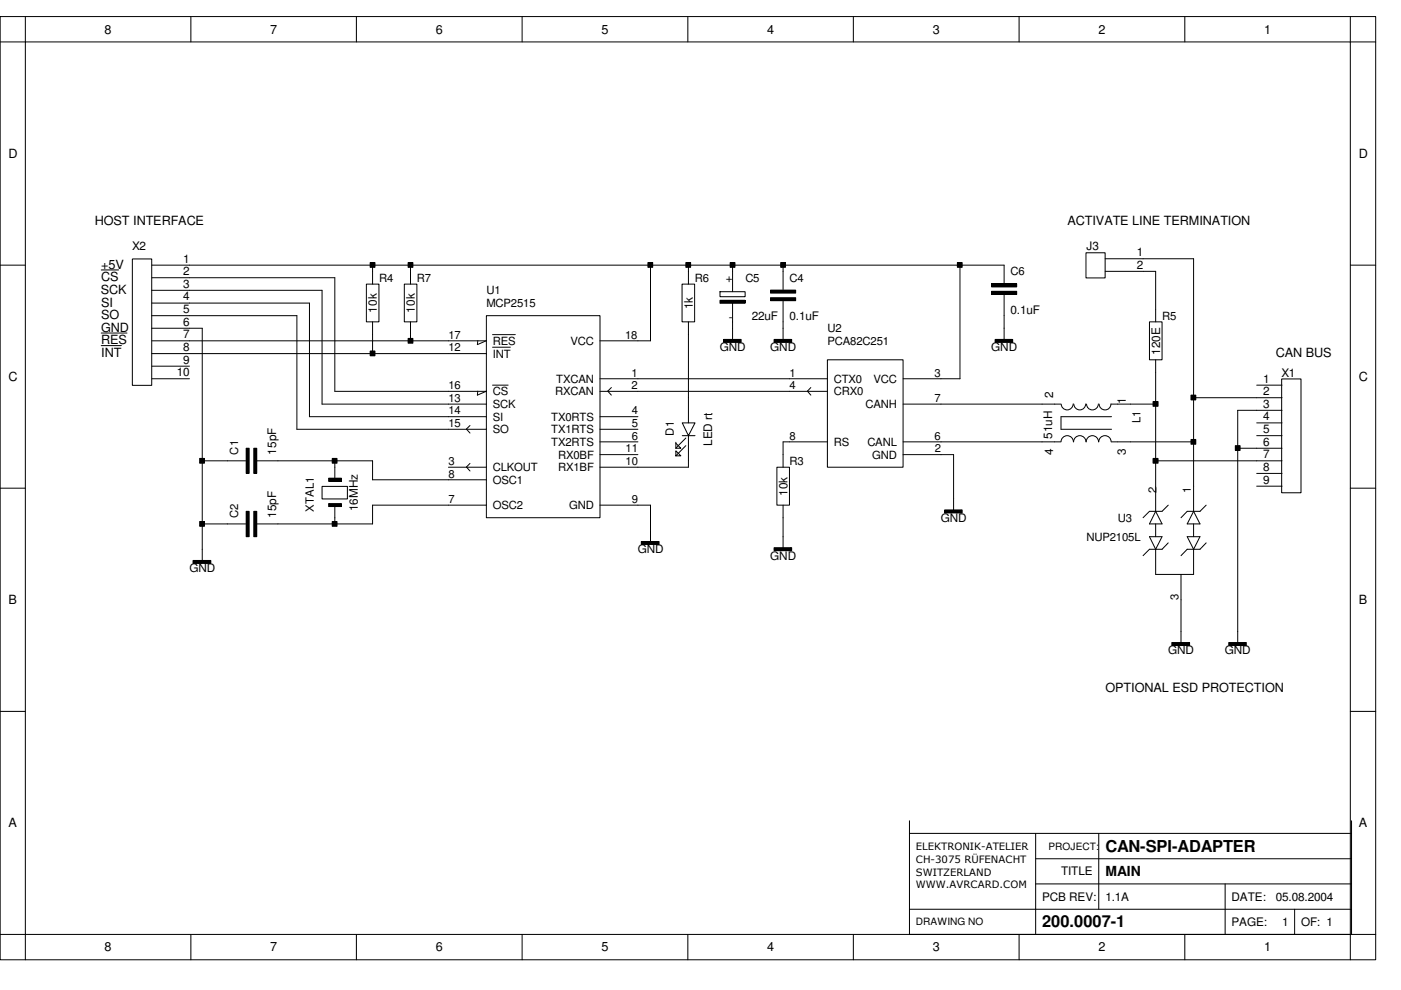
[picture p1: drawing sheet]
<svg xmlns="http://www.w3.org/2000/svg" width="297mm" height="210mm" viewBox="0 0 297 210" stroke-linecap="round" stroke-linejoin="round" font-family="sans-serif">
<g fill="none" stroke="#000" stroke-width=".21">
<path d="M0 3.5h291.7v200h-291.7zM5.4 8.9h280.9v189.2h-280.9zM5.4 3.5v5.4h-5.4M40.5 3.5v5.4M75.6 3.5v5.4M110.7 3.5v5.4M145.8 3.5v5.4M180.9 3.5v5.4M216.1 3.5v5.4M251.2 3.5v5.4M286.3 3.5v5.4h5.4M0 56.2h5.4"/>
<path d="M21.5 57.2h3.6M28.1 54.9h4.1v26.8h-4.1zM32.2 56.2h180.7v3.9M32.2 58.9h38.8v24.1h32.1M78.5 55.7h1v1h-1zM79 56.2v4M86.5 55.7h1v1h-1zM87 56.2v4M137.4 55.7h1v1h-1zM137.9 56.2v16.1h-10.7M145.4 55.7h1v1h-1zM146 56.2v4"/>
<path d="M154.8 55.7h1v1h-1zM155.3 56.2v5.6M165.5 55.7h1v1h-1zM166 56.2v5.2M203 55.7h1v1h-1zM203.5 56.2v24.1h-12M230.2 53.6h4.1v5.3h-4.1zM234.3 57.5h10.7v10.7M234.3 54.9h18.8v53.5M286.3 56.2h5.4M21.5 70.6h5.4M21.5 73.3h4.2"/>
<path d="M32.2 64.3h33.4v24h37.5M32.2 66.9h30.7v24.1h40.2M32.2 72.3h70.9M32.2 61.6h36.1v24.1h34.8M32.2 69.6h10.7v49.5M32.2 75h70.9M32.2 77.6h8M77.7 60.2h2.6v8h-2.6zM78.5 74.4h1v1h-1zM79 68.2v6.8M85.7 60.2h2.7v8h-2.7zM86.5 71.8h1v1h-1z"/>
<path d="M87 68.2v4.1M101.3 72.2l-.1 .9 2-.9M103.1 66.9h24.1v42.9h-24.1zM104.4 71h4.9M104.4 73.6h3.8M144.6 60.2h2.7v8h-2.7zM146 68.2v21.5M152.7 63.7h5.3v.6h-5.3zM152.7 61.8h5.3v1.1h-5.3zM153.4 72h3.5v.6h-3.5zM155.3 63.9v8.4M156.9 72h.2v.6h-.2z"/>
<path d="M163.4 61.5h5.3v.6h-5.3zM163.4 63.1h5.3v.7h-5.3zM164.1 72h3.5v.6h-3.5zM166 63.7v8.6M167.6 72h.2v.6h-.2zM175.4 76.3h16.1v22.8h-16.1zM210.2 60.2h5.4v.6h-5.4zM210.2 61.8h5.4v.6h-5.4zM211 72h3.5v.6h-3.5zM212.9 62.4v9.9M214.5 72h.2v.6h-.2zM243.7 68.2h2.7v8.1h-2.7z"/>
<path d="M245 76.3v32.1M32.2 80.3h8M42.3 97.2h1v1h-1zM42.9 97.7h9.2M52.2 95h.6v5.4h-.6zM53.8 95h.6v5.4h-.6zM54.4 97.7h24.6v4h24.1M70.4 97.2h1.1v1h-1.1zM71 97.7v4M95.1 99.1h8M99.6 90.2l-.7 .8 .7 .8M99.6 98.3l-.7 .7 .7 .9"/>
<path d="M101.3 82.9l-.1 .9 2-.9M104.4 81.7h3.3M127.2 88.3h8.1M127.2 91h8.1M127.2 80.3h48.2M127.2 83h48.2M127.2 93.7h8.1M127.2 96.4h8.1M129.6 82.2l-.7 .7 .7 .9M143.3 94l1.1 1h-1.1M143.3 95.6l1.1 1h-1.1zM143.3 93.8v1.2"/>
<path d="M144.6 89.7h2.8l-1.4 2.7zM144.6 92.4h2.8M145.4 92.9l-2.1 2.1M145.4 94.5l-2.1 2.1M146 92.4v6.7h-18.8M164.7 99.1h2.7v8h-2.7zM171.9 82.2l-.7 .7 .7 .9M175.4 93.7h-9.4v5.4M191.5 93.7h33.4M191.5 96.4h10.7v12M191.5 85.7h33.4M225 93.7a1.33 1.33 0 0 1 1.3-1.3 1.33 1.33 0 0 1 1.3 1.3 1.31 1.31 0 0 1 1.3-1.3 1.31 1.31 0 0 1 1.3 1.3"/>
<path d="M227.5 85.6a1.27 1.27 0 0 1-1.2 1.3 1.27 1.27 0 0 1-1.3-1.2M230.2 85.6a1.27 1.27 0 0 1-1.2 1.3 1.27 1.27 0 0 1-1.3-1.2M230.3 93.7a1.31 1.31 0 0 1 1.3-1.3 1.31 1.31 0 0 1 1.3 1.3M232.9 85.6a1.25 1.25 0 0 1-1.3 1.3 1.25 1.25 0 0 1-1.2-1.2M233 93.7a1.31 1.31 0 0 1 1.3-1.3 1.31 1.31 0 0 1 1.3 1.3M235.5 85.6a1.25 1.25 0 0 1-1.2 1.3 1.25 1.25 0 0 1-1.3-1.2M235.6 85.7h9.4M235.7 88.3h-10.7v2.7h10.7M235.7 93.7h17.4M244.5 97.2h1v1h-1zM244.5 85.1h1v1h-1zM245 97.7h26.8"/>
<path d="M252.5 83.8h1v1h-1zM252.5 93.2h1v1h-1zM253.1 84.3h18.7M261.9 94.5h1v1h-1zM262.4 95h9.4M266.4 81.7h5.4M266.4 89.7h5.4M266.4 92.4h5.4M271.7 80.3h4.1v24.2h-4.1zM271.8 87h-9.4v49.5M0 103.5h5.4M40.9 118.8h3.6v.7h-3.6z"/>
<path d="M42.3 110.6h1v1h-1zM42.9 111.1h9.2M44.5 118.8h.2v.7h-.2zM52.2 108.4h.6v5.4h-.6zM53.8 108.4h.6v5.4h-.6zM68.3 103.1h5.4v2.7h-5.4zM69.7 101.4h2.7v.7h-2.7zM69.7 106.8h2.7v.6h-2.7zM70.4 110.6h1.1v1h-1.1zM71 107.1v4M103.1 107.1h-24.1v4h-24.6M127.2 107.1h10.7v8"/>
<path d="M136 114.8h3.5v.6h-3.5zM139.5 114.8h.2v.6h-.2zM164.1 116.1h3.5v.7h-3.5zM166 107.1v9.4M167.6 116.1h.2v.7h-.2zM200.3 108.1h3.5v.7h-3.5zM203.8 108.1h.2v.7h-.2zM243.7 113.8h2.7l-1.4 2.7zM245 108.4l1.4 2.7h-2.7zM245 111.1v2.7M245 116.5v5.3h8.1v-5.3M247.7 107.1l-1.3 1.3h-2.7l-1.3 1.4"/>
<path d="M247.7 115.1l-1.3 1.4h-2.7l-1.3 1.3M251.7 113.8h2.7l-1.3 2.7zM253.1 108.4l1.3 2.7h-2.7zM253.1 111.1v2.7M255.7 107.1l-1.3 1.3h-2.7l-1.3 1.4M255.7 115.1l-1.3 1.4h-2.7l-1.3 1.3M266.4 100.4h5.4M266.4 103.1h5.4M286.3 103.5h5.4M248.5 136.2h3.5v.7h-3.5zM250.4 121.8v14.7M252 136.2h.2v.7h-.2z"/>
<path d="M260.5 136.2h3.5v.7h-3.5zM264 136.2h.2v.7h-.2zM0 150.8h5.4M286.3 150.8h5.4M192.8 174v24.1h98.9M192.8 176.7h93.8M219.6 176.7v21.4M233 176.7v16.1M286.6 174v24.1M0 198.1h5.4v5.4M40.5 198.1v5.4M75.6 198.1v5.4"/>
<path d="M110.7 198.1v5.4M145.8 198.1v5.4M180.9 198.1v5.4M192.8 192.8h93.8M216.1 198.1v5.4M219.6 182.1h67M219.6 187.4h67M251.2 198.1v5.4M259.8 187.4v10.7M274.5 192.8v5.3M286.3 198.1v5.4"/>
</g>
<g fill="#000">
<path d="M78.5 55.7h1v1h-1z" fill-rule="evenodd"/>
<path d="M86.5 55.7h1v1h-1z" fill-rule="evenodd"/>
<path d="M137.4 55.7h1v1h-1z" fill-rule="evenodd"/>
<path d="M145.4 55.7h1v1h-1z" fill-rule="evenodd"/>
<path d="M154.8 55.7h1v1h-1z" fill-rule="evenodd"/>
<path d="M165.5 55.7h1v1h-1z" fill-rule="evenodd"/>
<path d="M203 55.7h1v1h-1z" fill-rule="evenodd"/>
<path d="M78.5 74.4h1v1h-1z" fill-rule="evenodd"/>
<path d="M86.5 71.8h1v1h-1z" fill-rule="evenodd"/>
<path d="M152.7 63.7h5.3v.6h-5.3z" fill-rule="evenodd"/>
<path d="M153.4 72h3.5v.6h-3.5z" fill-rule="evenodd"/>
<path d="M156.9 72h.2v.6h-.2z" fill-rule="evenodd"/>
<path d="M163.4 61.5h5.3v.6h-5.3z" fill-rule="evenodd"/>
<path d="M163.4 63.1h5.3v.7h-5.3z" fill-rule="evenodd"/>
<path d="M164.1 72h3.5v.6h-3.5z" fill-rule="evenodd"/>
<path d="M167.6 72h.2v.6h-.2z" fill-rule="evenodd"/>
<path d="M210.2 60.2h5.4v.6h-5.4z" fill-rule="evenodd"/>
<path d="M210.2 61.8h5.4v.6h-5.4z" fill-rule="evenodd"/>
<path d="M211 72h3.5v.6h-3.5z" fill-rule="evenodd"/>
<path d="M214.5 72h.2v.6h-.2z" fill-rule="evenodd"/>
<path d="M42.3 97.2h1v1h-1z" fill-rule="evenodd"/>
<path d="M52.2 95h.6v5.4h-.6z" fill-rule="evenodd"/>
<path d="M53.8 95h.6v5.4h-.6z" fill-rule="evenodd"/>
<path d="M70.4 97.2h1.1v1h-1.1z" fill-rule="evenodd"/>
<path d="M244.5 97.2h1v1h-1z" fill-rule="evenodd"/>
<path d="M244.5 85.1h1v1h-1z" fill-rule="evenodd"/>
<path d="M252.5 83.8h1v1h-1z" fill-rule="evenodd"/>
<path d="M252.5 93.2h1v1h-1z" fill-rule="evenodd"/>
<path d="M261.9 94.5h1v1h-1z" fill-rule="evenodd"/>
<path d="M40.9 118.8h3.6v.7h-3.6z" fill-rule="evenodd"/>
<path d="M42.3 110.6h1v1h-1z" fill-rule="evenodd"/>
<path d="M44.5 118.8h.2v.7h-.2z" fill-rule="evenodd"/>
<path d="M52.2 108.4h.6v5.4h-.6z" fill-rule="evenodd"/>
<path d="M53.8 108.4h.6v5.4h-.6z" fill-rule="evenodd"/>
<path d="M69.7 101.4h2.7v.7h-2.7z" fill-rule="evenodd"/>
<path d="M69.7 106.8h2.7v.6h-2.7z" fill-rule="evenodd"/>
<path d="M70.4 110.6h1.1v1h-1.1z" fill-rule="evenodd"/>
<path d="M136 114.8h3.5v.6h-3.5z" fill-rule="evenodd"/>
<path d="M139.5 114.8h.2v.6h-.2z" fill-rule="evenodd"/>
<path d="M164.1 116.1h3.5v.7h-3.5z" fill-rule="evenodd"/>
<path d="M167.6 116.1h.2v.7h-.2z" fill-rule="evenodd"/>
<path d="M200.3 108.1h3.5v.7h-3.5z" fill-rule="evenodd"/>
<path d="M203.8 108.1h.2v.7h-.2z" fill-rule="evenodd"/>
<path d="M248.5 136.2h3.5v.7h-3.5z" fill-rule="evenodd"/>
<path d="M252 136.2h.2v.7h-.2z" fill-rule="evenodd"/>
<path d="M260.5 136.2h3.5v.7h-3.5z" fill-rule="evenodd"/>
<path d="M264 136.2h.2v.7h-.2z" fill-rule="evenodd"/>
</g>
<g font-size="3.5">
<text x="234.4" y="180.6">CAN-SPI-ADAPTER</text>
<text x="220.9" y="196.6">200.0007-1</text>
</g>
<text font-size="2.9" x="234.4" y="185.8">MAIN</text>
<g font-size="2.7">
<text x="22.2" y="7.1">8</text>
<text x="57.3" y="7.1">7</text>
<text x="92.4" y="7.1">6</text>
<text x="127.5" y="7.1">5</text>
<text x="162.6" y="7.1">4</text>
<text x="197.8" y="7.1">3</text>
<text x="232.9" y="7.1">2</text>
<text x="268.1" y="7.1">1</text>
<text x="1.8" y="33.5">D</text>
<text x="288.1" y="33.5">D</text>
<text x="20.1" y="47.6">HOST INTERFACE</text>
<text x="226.3" y="47.6">ACTIVATE LINE TERMINATION</text>
<text x="21.5" y="57">+5V</text>
<text x="21.5" y="59.6">CS</text>
<text x="21.4" y="62.3">SCK</text>
<text x="21.5" y="65">SI</text>
<text x="21.5" y="67.7">SO</text>
<text x="21.5" y="70.4">GND</text>
<text x="21.5" y="73">RES</text>
<text x="21.5" y="75.7">INT</text>
<text x="270.5" y="75.7">CAN BUS</text>
<text x="1.8" y="80.8">C</text>
<text x="288.1" y="80.8">C</text>
<text x="1.8" y="128.1">B</text>
<text x="288.1" y="128.1">B</text>
<text x="234.4" y="146.7">OPTIONAL ESD PROTECTION</text>
<text x="1.8" y="175.4">A</text>
<text x="288.1" y="175.4">A</text>
<text x="22.2" y="201.7">8</text>
<text x="57.3" y="201.7">7</text>
<text x="92.4" y="201.7">6</text>
<text x="127.5" y="201.7">5</text>
<text x="162.6" y="201.7">4</text>
<text x="197.8" y="201.7">3</text>
<text x="232.9" y="201.7">2</text>
<text x="268.1" y="201.7">1</text>
</g>
<g font-size="2.5">
<text x="28" y="53">X2</text>
<text x="230.4" y="53">J3</text>
<text x="38.9" y="55.7">1</text>
<text x="38.9" y="58.4">2</text>
<text x="153.9" y="59.8">+</text>
<text x="241" y="54.4">1</text>
<text x="241" y="57">2</text>
<text x="38.9" y="61">3</text>
<text x="38.9" y="63.7">4</text>
<text x="146.9" y="65.6" transform="rotate(-90 146.9 65.6)">1k</text>
<text x="38.9" y="66.4">5</text>
<text x="38.9" y="69.1">6</text>
<text x="38.9" y="71.8">7</text>
<text x="79.9" y="66.3" transform="rotate(-90 79.9 66.3)">10k</text>
<text x="88" y="66.3" transform="rotate(-90 88 66.3)">10k</text>
<text x="154.6" y="68">-</text>
<text x="159.4" y="67.9">22uF</text>
<text x="167.4" y="67.9">0.1uF</text>
<text x="214.2" y="66.5">0.1uF</text>
<text x="38.9" y="74.4">8</text>
<text x="38.9" y="77.1">9</text>
<text x="152.6" y="74.5">GND</text>
<text x="163.3" y="74.5">GND</text>
<text x="210.2" y="74.5">GND</text>
<text x="246" y="75.2" transform="rotate(-90 246 75.2)">120E</text>
<text x="37.5" y="79.8">10</text>
<text x="267.8" y="81.1">1</text>
<text x="267.8" y="83.8">2</text>
<text x="271.7" y="79.8">X1</text>
<text x="223.3" y="84.4" transform="rotate(-90 223.3 84.4)">2</text>
<text x="238.7" y="85.7" transform="rotate(-90 238.7 85.7)">1</text>
<text x="267.8" y="86.5">3</text>
<text x="267.8" y="89.2">4</text>
<text x="151" y="94.6" transform="rotate(-90 151 94.6)">LED rt</text>
<text x="223.1" y="93" transform="rotate(-90 223.1 93)">51uH</text>
<text x="267.8" y="91.8">5</text>
<text x="267.8" y="94.5">6</text>
<text x="58.6" y="96.4" transform="rotate(-90 58.6 96.4)">15pF</text>
<text x="223.3" y="96.4" transform="rotate(-90 223.3 96.4)">4</text>
<text x="238.7" y="96.4" transform="rotate(-90 238.7 96.4)">3</text>
<text x="267.8" y="97.2">7</text>
<text x="267.8" y="99.9">8</text>
<text x="167" y="105.1" transform="rotate(-90 167 105.1)">10k</text>
<text x="267.8" y="102.5">9</text>
<text x="58.6" y="109.8" transform="rotate(-90 58.6 109.8)">15pF</text>
<text x="75.9" y="108.4" transform="rotate(-90 75.9 108.4)">16MHz</text>
<text x="199.5" y="110.6">GND</text>
<text x="135.2" y="117.3">GND</text>
<text x="163.3" y="118.7">GND</text>
<text x="40.2" y="121.3">GND</text>
<text x="247.7" y="138.7">GND</text>
<text x="259.7" y="138.7">GND</text>
<text x="225" y="185.6">TITLE</text>
<text x="220.9" y="191">PCB REV:</text>
<text x="234.4" y="191">1.1A</text>
<text x="261.1" y="191">DATE:</text>
<text x="270.5" y="191">05.08.2004</text>
<text x="261.1" y="196.3">PAGE:</text>
<text x="271.8" y="196.3">1</text>
<text x="275.8" y="196.3">OF: 1</text>
</g>
<g font-size="2.4">
<text x="80.4" y="59.7">R4</text>
<text x="88.4" y="59.7">R7</text>
<text x="147.3" y="59.7">R6</text>
<text x="158" y="59.7">C5</text>
<text x="167.4" y="59.7">C4</text>
<text x="214.2" y="58.4">C6</text>
<text x="103.1" y="62.4">U1</text>
<text x="103.1" y="65.1">MCP2515</text>
<text x="95.1" y="71.8">17</text>
<text x="132.5" y="71.8">18</text>
<text x="175.4" y="70.4">U2</text>
<text x="246.4" y="67.8">R5</text>
<text x="95.1" y="74.5">12</text>
<text x="104.5" y="73.1">RES</text>
<text x="104.5" y="75.8">INT</text>
<text x="120.9" y="73.1">VCC</text>
<text x="175.4" y="73.1">PCA82C251</text>
<text x="95.1" y="82.5">16</text>
<text x="104.5" y="83.8">CS</text>
<text x="117.7" y="83.8">RXCAN</text>
<text x="117.9" y="81.2">TXCAN</text>
<text x="133.9" y="79.8">1</text>
<text x="133.9" y="82.5">2</text>
<text x="167.4" y="79.8">1</text>
<text x="167.4" y="82.5">4</text>
<text x="176.8" y="81.2">CTX0</text>
<text x="176.8" y="83.8">CRX0</text>
<text x="185.2" y="81.2">VCC</text>
<text x="198.2" y="79.8">3</text>
<text x="95.1" y="85.2">13</text>
<text x="95.1" y="87.8">14</text>
<text x="104.5" y="86.5">SCK</text>
<text x="104.5" y="89.2">SI</text>
<text x="116.9" y="89.2">TX0RTS</text>
<text x="133.9" y="87.8">4</text>
<text x="183.5" y="86.5">CANH</text>
<text x="198.2" y="85.2">7</text>
<text x="241.8" y="89.7" transform="rotate(-90 241.8 89.7)">L1</text>
<text x="95.1" y="90.6">15</text>
<text x="104.5" y="91.9">SO</text>
<text x="116.9" y="91.9">TX1RTS</text>
<text x="116.9" y="94.5">TX2RTS</text>
<text x="132.6" y="95.9">11</text>
<text x="133.9" y="90.6">5</text>
<text x="133.9" y="93.2">6</text>
<text x="142.9" y="92.4" transform="rotate(-90 142.9 92.4)">D1</text>
<text x="167.4" y="93.2">8</text>
<text x="176.8" y="94.5">RS</text>
<text x="183.9" y="94.5">CANL</text>
<text x="198.2" y="93.2">6</text>
<text x="198.2" y="95.9">2</text>
<text x="50.5" y="96.4" transform="rotate(-90 50.5 96.4)">C1</text>
<text x="95.1" y="98.6">3</text>
<text x="95.1" y="101.3">8</text>
<text x="104.5" y="99.9">CLKOUT</text>
<text x="118.3" y="97.2">RX0BF</text>
<text x="118.3" y="99.9">RX1BF</text>
<text x="132.6" y="98.6">10</text>
<text x="167.4" y="98.6">R3</text>
<text x="185" y="97.2">GND</text>
<text x="95.1" y="106.6">7</text>
<text x="104.5" y="102.6">OSC1</text>
<text x="104.5" y="107.9">OSC2</text>
<text x="120.7" y="107.9">GND</text>
<text x="133.9" y="106.6">9</text>
<text x="245.2" y="104.4" transform="rotate(-90 245.2 104.4)">2</text>
<text x="252.5" y="104.4" transform="rotate(-90 252.5 104.4)">1</text>
<text x="50.5" y="109.8" transform="rotate(-90 50.5 109.8)">C2</text>
<text x="66.5" y="108.5" transform="rotate(-90 66.5 108.5)">XTAL1</text>
<text x="237" y="110.6">U3</text>
<text x="230.3" y="114.6">NUP2105L</text>
<text x="249.8" y="127.2" transform="rotate(-90 249.8 127.2)">3</text>
</g>
<g font-size="2.1">
<text x="194.2" y="180.3">ELEKTRONIK-ATELIER</text>
<text x="194.2" y="182.9">CH-3075 RÜFENACHT</text>
<text x="194.2" y="185.6">SWITZERLAND</text>
<text x="222.3" y="180.2">PROJECT:</text>
<text x="194.2" y="188.3">WWW.AVRCARD.COM</text>
<text x="194.2" y="196.2">DRAWING NO</text>
</g>
</svg>
